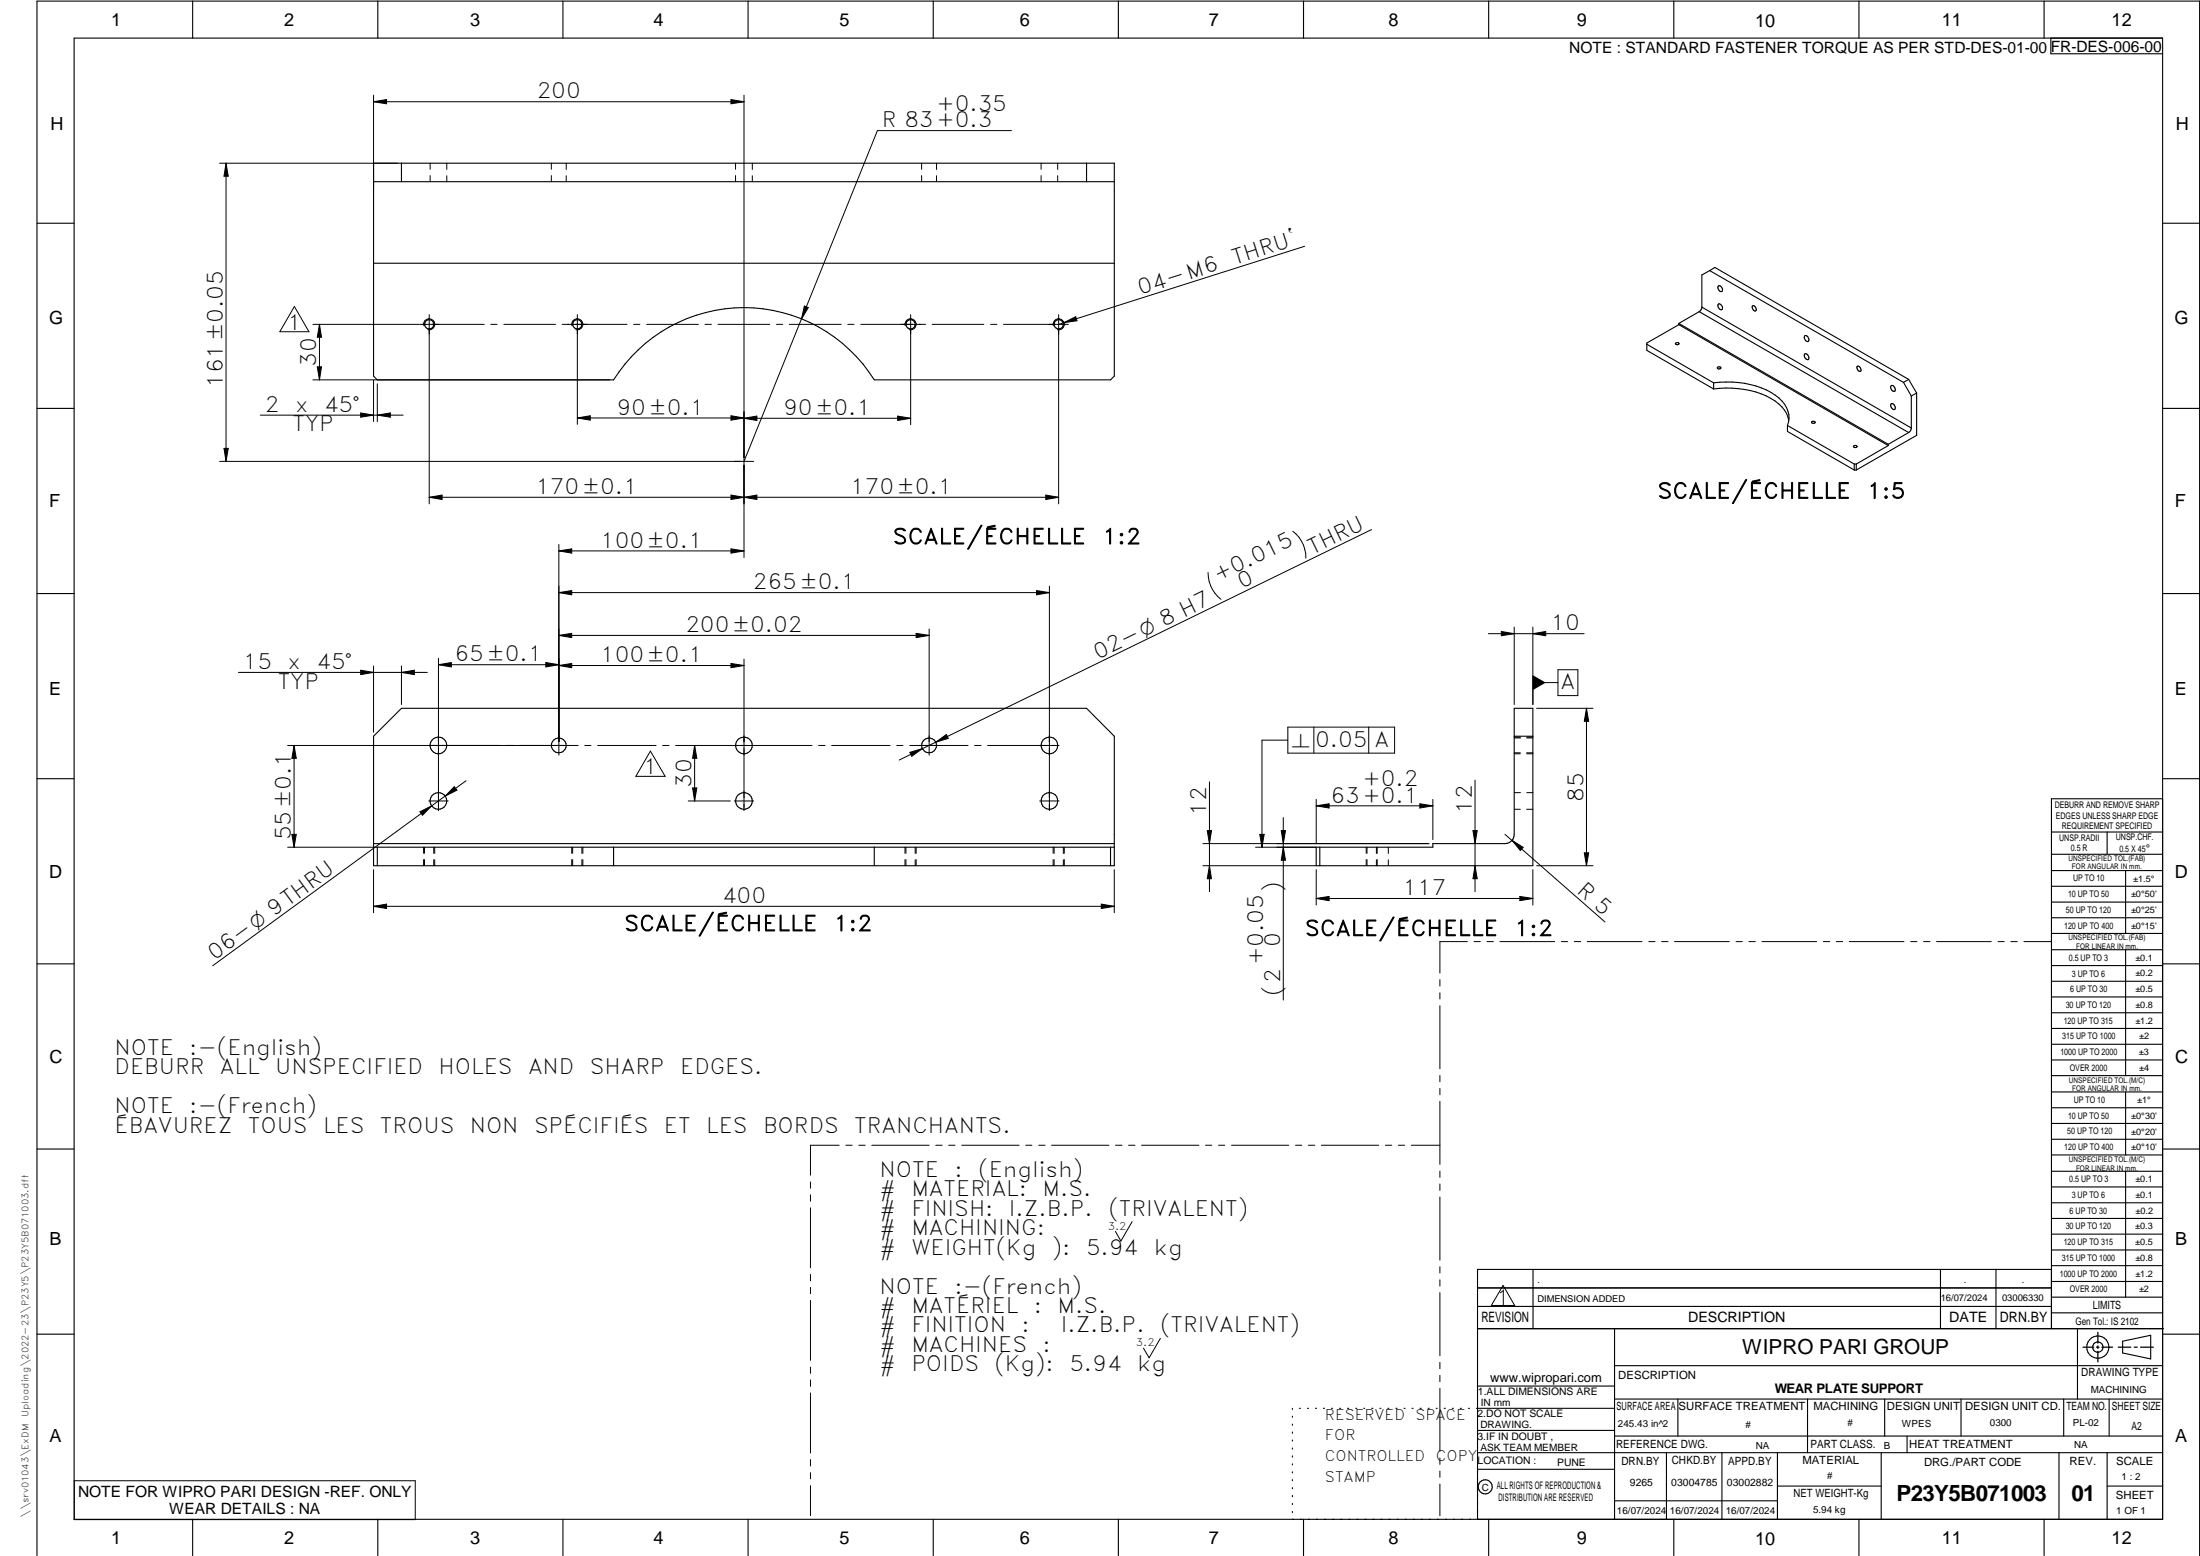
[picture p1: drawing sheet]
<svg xmlns="http://www.w3.org/2000/svg" width="594mm" height="420mm" viewBox="0 0 594 420" stroke-linecap="round" stroke-linejoin="round" font-family="sans-serif">
<g fill="none" stroke="#000" stroke-width=".3">
<path d="M20 10.3h564v400h-564zM52 .3v10M102 .3v10M152 .3v10M202 .3v10M252 .3v10M302 .3v10M352 .3v10M402 .3v10M452 .3v10M502 .3v10M552 .3v10"/>
<path d="M553.8 10.3v4.2h30.2M100.9 49.1h192.5M100.9 44.1h200v57.5l-1 1h-63.8a41.5 41.5 0 0 0-70.4 0h-63.8l-1-1zM108.4 44.1v5M293.4 49.1h7.5M293.4 44.1v5M10 60.3h10M100.9 71.1h200M461.7 73.1l1.4-.9 52.3 30.2M461.7 73.1l-2.1 1.2v8.6M461.7 73.1l52.3 30.2M464.1 77.2a1.01 1.01 0 0 1 .9 .5 1.01 1.01 0 0 1-.1 1 1.07 1.07 0 0 1-.8-1.5z"/>
<path d="M584 60.3h10M444.7 93l18 10.4M452.5 92.7l.5-.2 .4 .4-.7 .1h-.2zM453.3 87.3l56.6 32.7M453.3 87.3v.4M453.3 87.7l56.6 32.6M453.3 87.7l-8.6 4.9v2l18 10.4M458.8 84.2l-5.5 3.1M458.8 84.2l56.6 32.6M459.6 82.9l56.5 32.7M459.6 82.9l-.2 .7-.6 .6M463.8 99.2l.8-.1 .1 .3-.7 .2-.3-.2z"/>
<path d="M464.1 82.1a.99 .99 0 0 1 .9 .5 .99 .99 0 0 1-.1 1 1.02 1.02 0 0 1-.8-1.5zM473.2 82.7l.3-.2 .5 .4a.63 .63 0 0 1-.1 1.1l-.5-.3zM487.4 90.6a1.04 1.04 0 0 1 .9 1.6 1.04 1.04 0 0 1-.9-1.6zM487.4 95.5a1.04 1.04 0 0 1 .9 1.6 1.07 1.07 0 0 1-.9-1.6zM501.6 98.9a.93 .93 0 0 1 .8 1.4 .93 .93 0 0 1-.8-1.4zM10 110.3h10M462.7 103.4v1.6M462.7 103.4a24.5 24.5 0 0 1 16.6 3.3 7 7 0 0 1 3.4 8.2M462.7 105a27.7 27.7 0 0 1 12.9 1.3M475.6 106.3a11.3 11.3 0 0 1 7.2 6.3l.2 .9M482.7 114.9l18 10.4M482.7 114.9v1.6l18 10.4"/>
<path d="M489.2 113.9l.5-.2 .5 .4-.7 .2-.3-.1zM509.9 120v.3M510.7 109a1.04 1.04 0 0 1 .9 1.6 1.03 1.03 0 0 1-.9-1.6zM510.7 104.1a1.07 1.07 0 0 1 .9 1.6 1.01 1.01 0 0 1-.9-.5 1.01 1.01 0 0 1 0-1.1zM514 103.3l2.1 3.6M515.4 102.4l2.2 3.7M515.4 102.4l-1.4 .9M515.4 116.8l-5.5 3.2M516.1 106.9v8.7M516.1 115.6l-.2 .7-.5 .5M517.6 106.1v11.5l-16.3 9.3M517.6 106.1l-1.5 .8"/>
<path d="M584 110.3h10M500.6 120.4l.5-.1 .4 .3-.7 .2-.2-.1zM500.7 125.3h.6M500.7 126.9h.6M500.7 125.3v1.6M501.3 125.3v1.6M509.9 120.3l-8.6 5M10 160.3h10M584 160.3h10M100.9 198.8l7.5-7.5h185l7.5 7.5v35h-200zM408.9 198.8h5M10 210.3h10"/>
<path d="M584 215.7h-30v143.1M584 210.3h10M100.9 228.8h200M100.9 227.8h200M101.9 228.8v5M165.7 228.8v5M236.1 228.8v5M299.9 228.8v5M355.4 228.8h31.5v-1h19.5a2.53 2.53 0 0 0 2.5-2.5v-34h5v42.5h-58.5zM356.4 228.8v5M554 224.7h30M554 230.7h30"/>
<path d="M554 235.1h30M554 239.3h30M569 224.7v6M574 235.1v17M554 243.6h30M554 247.8h30M554 252.1h30M554 256.5h30M574 256.5v33.9M10 260.3h10M554 260.7h30M554 265h30"/>
<path d="M554 269.2h30M554 273.5h30M554 277.7h30M584 260.3h10M554 282h30M554 286.2h30M554 290.4h30M554 294.9h30M554 299.1h30M574 294.9v17M10 310.3h10M554 303.4h30"/>
<path d="M554 307.6h30M554 311.9h30M554 316.3h30M574 316.3v34M584 310.3h10M554 320.5h30M554 324.8h30M554 329h30M554 333.2h30M554 337.5h30M399 358.8h185.2M399 352.8h155"/>
<path d="M399 347.8h155M414 342.8v16M436 358.8v51.5M524 342.8v16M539 342.8v16M554 341.8h30M554 346h30M554 350.3h30M554 354.5h30M554 342.8h-155v67.5M561 358.8v19M10 360.3h10"/>
<path d="M399 374.3h37M436 377.8h148M453.1 377.8v10M488.1 377.8v14.5M508.9 377.8v10M529.5 377.8v10M557.3 377.8v10M569.5 377.8v10M573.2 362.2l7.6-1.6v6.3l-7.6-1.6zM584 368.8h-148M584 360.3h10M349 380.3v.3"/>
<path d="M349 382.4v.3M349 384.6v.3M349 386.7v.3M349 388.8v.3M349 391v.3M349 393.1v.3M349 395.3v.3M349 397.4v.3M349 399.5v.3M350.9 380.3h.2M353.1 380.3h.2M355.2 380.3h.3"/>
<path d="M357.4 380.3h.3M359.6 380.3h.3M361.7 380.3h.3M363.9 380.3h.3M366.1 380.3h.3M368.3 380.3h.2M370.4 380.3h.3M372.6 380.3h.3M374.8 380.3h.3M376.9 380.3h.4M379.1 380.3h.3M381.3 380.3h.3"/>
<path d="M383.4 380.3h.4M385.6 380.3h.3M387.8 380.3h.3M390 380.3h.3M392.2 380.3h.3M394.3 380.3h.3M396.5 380.3h.3M398.7 380.3h37.3M399 396.7h37M399 392.3h185M399 386.2h37M436 387.8h148"/>
<path d="M450 392.3v18M465 392.3v18M480 392.3v18M508 392.3v18M515 387.8v4.5M556 392.3v18M569 392.3v18M52 410.3v9.7M102 410.3v9.7M152 410.3v9.7M202 410.3v9.7M252 410.3v9.7"/>
<path d="M302 410.3v9.7M349 401.7v.3M349 403.8v.4M349 406v.3M349 408.1v.3M352 410.3v9.7M402 410.3v9.7M436 405.3h44M452 410.3v9.7M480 401.3h28M502 410.3v9.7M552 410.3v9.7"/>
<path d="M569 401.3h15M10 420v-419.7h584v419.7"/>
<circle cx="115.9" cy="87.6" r="1.25"/>
<circle cx="155.9" cy="87.6" r="1.25"/>
<circle cx="245.9" cy="87.6" r="1.25"/>
<circle cx="285.9" cy="87.6" r="1.25"/>
<circle cx="118.4" cy="201.3" r="2.26"/>
<circle cx="118.4" cy="216.3" r="2.25"/>
<circle cx="150.9" cy="201.3" r="2"/>
<circle cx="200.9" cy="201.3" r="2.26"/>
<circle cx="200.9" cy="216.3" r="2.25"/>
<circle cx="250.9" cy="201.3" r="1.99"/>
<circle cx="283.4" cy="216.3" r="2.23"/>
<circle cx="283.4" cy="201.3" r="2.25"/>
<circle cx="566.5" cy="363.7" r="1.39"/>
<circle cx="566.5" cy="363.8" r="3"/>
<circle cx="401.1" cy="401.5" r="1.9"/>
</g>
<g fill="none" stroke="#000" stroke-width=".27">
<path d="M100.9 25.7v24.8M100.9 27.5l3.5-.6v1.1zM100.9 27.5h100M197.4 26.9l3.5 .6-3.5 .5zM200.9 25.7v124.8M273.1 35.3h-36.2l-36 89.3M59.3 44.1h48.1M61 44.1v80.5M61 44.1l.6 3.5h-1.1zM116.2 44.1v1.6M116.2 47.4v1.7M120.6 44.1v1.7"/>
<path d="M120.6 47.5v1.6M148.9 44.1v1.6M148.9 47.4v1.7M152.9 44.1v1.7M152.9 47.5v1.6M198.6 44.1v1.6M198.6 47.4v1.7M203.2 44.1v1.7M203.2 47.5v1.6M248.9 44.1v1.6M248.9 47.4v1.7M252.9 44.1v1.7"/>
<path d="M252.9 47.5v1.6M281.1 44.1v1.6M281.1 47.4v1.7M285.6 44.1v1.7M285.6 47.5v1.6M352.3 66.5l-66.4 21.1M79.5 82.8l3.9 6.8h-7.8zM84.5 87.6h28.6M85.7 99.1h1.1l-.5 3.5zM86.3 87.6l.5 3.5h-1.1zM86.3 87.6v15M113.3 87.6h17.5"/>
<path d="M114.5 88a1.49 1.49 0 0 1 1.3-1.9 1.49 1.49 0 0 1 1.6 1.6 1.49 1.49 0 0 1-1.9 1.3M115.9 85v51.1M132.5 87.6h1.7M136.1 87.6h13.9M151.8 87.6h17.5M154.4 88a1.51 1.51 0 0 1 1.3-1.9 1.51 1.51 0 0 1 1.7 1.6 1.51 1.51 0 0 1-1.9 1.3M155.9 85v29.6M171.1 87.6h1.7M174.6 87.6h14M190.4 87.6h1.7M193.9 87.6h13.9M209.7 87.6h1.7"/>
<path d="M213.1 87.6h14.1M217.2 82.6l1.1 .5-1.9 3zM228.9 87.6h1.7M232.4 87.6h17.5M244.4 88a1.51 1.51 0 0 1 1.3-1.9 1.51 1.51 0 0 1 1.7 1.6 1.51 1.51 0 0 1-1.9 1.3M245.9 85v29.7M251.7 87.6h14M267.5 87.6h1.7M271 87.6h17.5M284.4 88a1.49 1.49 0 0 1 1.3-1.9 1.49 1.49 0 0 1 1.7 1.6 1.49 1.49 0 0 1-1.9 1.3M285.9 85v51.1M287.3 87.1l3.2-1.6 .3 1.1z"/>
<path d="M70.3 112.1h38.6M84.5 102.6h80.2M97.4 111.5l3.5 .6-3.5 .5zM100.9 102.6v11.2M101.9 112.1l3.5-.6v1.1zM101.9 103.6v10.2M155.9 112.9l3.5-.6v1.2zM155.9 112.9h45M197.4 112.3l3.5 .6-3.5 .6zM200.9 112.9h45M200.9 112.9l3.5-.5v1.1zM242.4 112.4l3.5 .5-3.5 .6z"/>
<path d="M59.3 124.6h144.2M60.5 121.1h1.1l-.6 3.5zM115.9 134.3h170M115.9 134.3l3.5-.6v1.2zM197.4 133.7l7 1.2v-1.2l-7 1.2zM282.4 133.7l3.5 .6-3.5 .6zM150.9 147v56.9M150.9 148.8h50M150.9 148.8l3.5-.6v1.2zM197.4 148.2l3.5 .6-3.5 .6zM279.9 159.5l3.5 .5-3.5 .6zM283.4 158.3v60.6"/>
<path d="M326.2 154.6a9.1 9.1 0 0 0 3.5 7.2M349.1 143.5a9 9 0 0 1 3.5 7.2M370.4 143l-117.7 57.4M100.9 179.8v17.9M108.4 179.8v10.4M118.4 177.8v41.1M118.4 179.5l3.5-.6v1.2zM118.4 179.5h32.5M147.4 178.9l3.5 .6-3.5 .6zM150.9 160l3.5-.5v1.1zM150.9 171.6l3.5-.6v1.2zM150.9 179.7l3.5-.5v1.1z"/>
<path d="M150.9 171.6h100M150.9 179.7h50M150.9 160h132.5M197.4 179.2l3.5 .5-3.5 .6zM200.9 178v40.9M247.4 171l3.5 .6-3.5 .6zM250.9 169.8v34.1M401.9 171.1h25.9M405.4 170.5l3.5 .6-3.5 .6zM408.9 169.3v20.9M413.9 171.1l3.5-.6v1.2zM413.9 169.3v20.9"/>
<path d="M64.4 181.6h51M97.4 181l3.5 .6-3.5 .6zM108.4 181.6l3.5-.6v1.2zM347.8 199.9h-7v28.9M347.8 196.3h28.8v7.1h-28.8zM354.8 196.3v7.1M369.6 196.3v7.1M408.9 199.3h1.7M408.9 199.1h1.7M412.3 199.3h1.6M412.3 199.1h1.6M413.9 184.3h6.8"/>
<path d="M414.9 191.3h15.3M420.7 180.8h5.4v7h-5.4zM428.4 191.3l.6 3.5h-1.2zM428.4 191.3v42.5M77.7 201.3h78.4M79.4 201.3v27.5M79.4 201.3l.6 3.5h-1.2zM113.4 219.2l3.2-1.6-2.5 2.5zM115.8 216.3h5.2M116.6 217.6l-59.2 43.2M122.7 212.4l.7 1-3.2 1.6zM125.9 210.8l-9.3 6.8"/>
<path d="M157.9 201.3h1.7M161.4 201.3h15.8M175.6 202.8l4 6.8h-7.9zM178.9 201.3h1.8M182.4 201.3h36.9M185.8 216.3h11.4M187 212.8h1.2l-.6 3.5zM187.6 201.3l.6 3.5h-1.2zM187.6 201.3v15M198.3 216.3h5.2M221.1 201.3h1.7M224.6 201.3h15.8"/>
<path d="M242.1 201.3h1.7M245.7 201.3h15.7M245.7 203.2l3.4-1.1-2.9 2.1zM252.7 200.4l-9.9 4.8M252.7 200.4l2.9-2.1 .5 1.1zM263.2 201.3h1.7M266.7 201.3h19.3M280.7 216.3h5.3M326.6 211.1v29.7M355.4 215.9v11.8M355.4 217.6l3.5-.6v1.2zM355.4 217.6h31.5"/>
<path d="M383.4 217l3.5 .6-3.5 .6zM386.9 215.9v10.8M398.3 210.7v30.1M408.9 203.3h1.6M408.9 218.5h1.6M408.9 203.5h1.6M408.9 214h1.7M412.2 203.3h1.7M412.2 218.5h1.7M412.2 203.5h1.7M412.3 214h1.6M77.7 228.8h23.1"/>
<path d="M78.8 225.3h1.2l-.6 3.5zM100.9 234.8v11.7M114.4 228.8v1.6M114.4 232.1v1.7M114.6 228.8v1.6M114.6 232.1v1.7M117.1 228.8v1.7M117.1 232.2v1.6M117.4 228.8v1.6M117.4 232.1v1.7M154.4 228.8v1.6M154.4 232.1v1.7"/>
<path d="M154.6 228.8v1.6M154.6 232.1v1.7M157.1 228.8v1.7M157.1 232.2v1.6M157.4 228.8v1.6M157.4 232.1v1.7M244.4 228.8v1.6M244.4 232.1v1.7M244.6 228.8v1.6M244.6 232.1v1.7M247.1 228.8v1.7M247.1 232.2v1.6"/>
<path d="M247.4 228.8v1.6M247.4 232.1v1.7M284.4 228.8v1.6M284.4 232.1v1.7M284.6 228.8v1.6M284.6 232.1v1.7M287.1 228.8v1.7M287.1 232.2v1.6M287.4 228.8v1.6M287.4 232.1v1.7M300.9 234.8v11.7M324.8 233.8h30.6"/>
<path d="M324.8 227.8h61.1M326 224.3h1.1l-.5 3.5zM326.6 233.8l.5 3.5h-1.1zM339 228.8h16.4M340.2 225.3h1.2l-.6 3.5zM346 224.3h1.1l-.6 3.5zM346.5 228.8l.6 3.5h-1.1zM346.5 220.8v49.2M355.4 234.8v9.6M368.9 228.8v1.6M368.9 232.1v1.7M369.1 228.8v1.6"/>
<path d="M369.1 232.1v1.7M371.7 228.8v1.7M371.7 232.2v1.6M371.9 228.8v1.6M371.9 232.1v1.7M374.9 228.8v1.7M374.9 232.2v1.6M397.8 224.3h1.1l-.6 3.5zM398.3 233.8l.6 3.5h-1.1zM406.4 225.3l27 23.7M408.3 226.9l3 1.9-.8 .9zM413.9 234.8v9.6"/>
<path d="M414.9 233.8h15.3M427.8 230.3h1.2l-.6 3.5zM100.9 244.7l3.5-.6v1.2zM100.9 244.7h200M297.4 244.1l3.5 .6-3.5 .6zM355.4 242.6h58.5M355.4 242.6l3.5-.5v1.1zM396.2 254.3h-7.4v8.5M398.1 254.3h1.6M401.5 254.3h1.8M405 254.3h14.8M410.4 242.1l3.5 .5-3.5 .6z"/>
<path d="M421.6 254.3h1.7M425.1 254.3h1.7M428.6 254.3h14.8M445.2 254.3h1.7M448.7 254.3h1.7M452.2 254.3h14.8M468.8 254.3h1.7M472.3 254.3h1.7M475.8 254.3h14.8M492.4 254.3h1.7M495.8 254.3h1.8M499.4 254.3h14.7"/>
<path d="M516 254.3h1.6M519.4 254.3h1.8M522.9 254.3h14.8M539.5 254.3h1.7M543 254.3h1.7M546.5 254.3h7.4M388.8 264.5v1.8M388.8 268.1v1.6M388.8 271.6v17M388.8 290.4v1.7M388.8 293.9v1.7M388.8 297.4v17"/>
<path d="M218.9 319.2v1.6M226.6 309.2h-7.7v8.1M228.4 309.2h1.7M231.9 309.2h1.7M235.4 309.2h15.5M252.7 309.2h1.7M256.2 309.2h1.7M259.7 309.2h15.5M277 309.2h1.7M280.5 309.2h1.7M284 309.2h15.5M301.2 309.2h1.8"/>
<path d="M304.8 309.2h1.7M308.3 309.2h15.5M325.5 309.2h1.7M329.1 309.2h1.6M332.6 309.2h15.4M349.8 309.2h1.7M353.3 309.2h1.7M356.8 309.2h15.5M374.1 309.2h1.7M377.6 309.2h1.7M381.1 309.2h7.7M388.8 316.2v1.7"/>
<path d="M388.8 319.7v1.7M218.9 322.6v1.8M218.9 326.1v16.2M305.7 329.9l-3 5.2-1.5-2.6M388.8 323.2v17.1M218.9 344.1v1.8M218.9 347.6v1.7M218.9 351.2v16.1M388.8 342.1v1.6M388.8 345.6v1.7M388.8 349v17.1M405.9 347.1l3.1 5.4h-6.3z"/>
<path d="M218.9 369.1v1.7M218.9 372.6v1.8M218.9 376.1v16.2M313.3 361.4l-3 5.2-1.5-2.6M388.8 367.9v1.7M388.8 371.4v1.7M388.8 374.9v17M20.1 399.8h92v10.5h-92zM218.9 394.1v1.8M218.9 397.6v1.7M388.8 393.7v1.7M388.8 397.2v1.7"/>
<path d="M218.9 401.2v8.1M388.8 400.7v8.6"/>
</g>
<path d="M566.5 359.7v3M562.5 363.8h2.9M566.1 363.8h.7M566.5 363.4v.7M566.5 364.9v2.8M567.6 363.8h2.9M572 363.8h3.4M576.3 363.8h.8M578 363.8h3.5" fill="none" stroke="#000" stroke-width=".34"/>
<g fill="#000">
<path d="M100.9 27.5l3.5-.6v1.1zM197.4 26.9l3.5 .6-3.5 .5zM61 44.1l.6 3.5h-1.1zM85.7 99.1h1.1l-.5 3.5zM86.3 87.6l.5 3.5h-1.1zM217.2 82.6l1.1 .5-1.9 3zM287.3 87.1l3.2-1.6 .3 1.1zM97.4 111.5l3.5 .6-3.5 .5zM101.9 112.1l3.5-.6v1.1zM155.9 112.9l3.5-.6v1.2zM197.4 112.3l3.5 .6-3.5 .6zM200.9 112.9l3.5-.5v1.1z"/>
<path d="M242.4 112.4l3.5 .5-3.5 .6zM60.5 121.1h1.1l-.6 3.5zM115.9 134.3l3.5-.6v1.2zM197.4 133.7l3.5 .6-3.5 .6zM200.9 134.3l3.5-.6v1.2zM282.4 133.7l3.5 .6-3.5 .6zM150.9 148.8l3.5-.6v1.2zM150.9 160l3.5-.5v1.1zM197.4 148.2l3.5 .6-3.5 .6zM279.9 159.5l3.5 .5-3.5 .6zM118.4 179.5l3.5-.6v1.2zM147.4 178.9l3.5 .6-3.5 .6z"/>
<path d="M150.9 171.6l3.5-.6v1.2zM150.9 179.7l3.5-.5v1.1zM197.4 179.2l3.5 .5-3.5 .6zM247.4 171l3.5 .6-3.5 .6zM405.4 170.5l3.5 .6-3.5 .6zM413.9 171.1l3.5-.6v1.2zM97.4 181l3.5 .6-3.5 .6zM108.4 181.6l3.5-.6v1.2zM252.7 200.4l2.9-2.1 .5 1.1zM413.9 182.3l3.5 2-3.5 2.1zM428.4 191.3l.6 3.5h-1.2zM79.4 201.3l.6 3.5h-1.2z"/>
<path d="M113.4 219.2l3.2-1.6-2.5 2.5zM122.7 212.4l.7 1-3.2 1.6zM187.6 201.3l.6 3.5h-1.2zM187 212.8h1.2l-.6 3.5zM245.7 203.2l3.4-1.1-2.9 2.1zM355.4 217.6l3.5-.6v1.2zM383.4 217l3.5 .6-3.5 .6zM78.8 225.3h1.2l-.6 3.5zM326 224.3h1.1l-.5 3.5zM326.6 233.8l.5 3.5h-1.1zM340.2 225.3h1.2l-.6 3.5zM346 224.3h1.1l-.6 3.5z"/>
<path d="M346.5 228.8l.6 3.5h-1.1zM397.8 224.3h1.1l-.6 3.5zM398.3 233.8l.6 3.5h-1.1zM408.3 226.9l3 1.9-.8 .9zM427.8 230.3h1.2l-.6 3.5zM100.9 244.7l3.5-.6v1.2zM297.4 244.1l3.5 .6-3.5 .6zM355.4 242.6l3.5-.5v1.1zM410.4 242.1l3.5 .5-3.5 .6z"/>
</g>
<g font-size="6">
<text x="512.1" y="405.2">P23Y5B071003</text>
<text x="559.4" y="405.2">01</text>
</g>
<g font-size="5.7">
<text x="144.9" y="26.6">200</text>
<text x="252.9" y="29.8">+0.35</text>
<text x="238.2" y="34.4">R 83+0.3</text>
<text x="333.3" y="71.6" transform="rotate(-18 333.3 71.6)">THRU`</text>
<text x="307.9" y="79.7" transform="rotate(-18 307.9 79.7)">04-M6</text>
<text x="77.5" y="89.1">1</text>
<text x="85.4" y="99" transform="rotate(-90 85.4 99)">30</text>
<text x="60.2" y="104.7" transform="rotate(-90 60.2 104.7)">161±0.05</text>
<text x="71.5" y="111.2">2</text>
<text x="79.7" y="111.2">x</text>
<text x="87.5" y="111.2">45°</text>
<text x="166.5" y="112">90±0.1</text>
<text x="211.5" y="112.1">90±0.1</text>
<text x="79" y="116.5">TYP</text>
<text x="144.6" y="133.4">170±0.1</text>
<text x="229.6" y="133.4">170±0.1</text>
<text x="447.6" y="134.6">SCALE/ÉCHELLE</text>
<text x="504.1" y="134.6">1:5</text>
<text x="162" y="147.9">100±0.1</text>
<text x="241.1" y="146.9">SCALE/ÉCHELLE</text>
<text x="297.7" y="146.9">1:2</text>
<text x="354.4" y="149.9" transform="rotate(-26 354.4 149.9)">THRU</text>
<text x="203.3" y="159.2">265±0.1</text>
<text x="328.8" y="157.2" transform="rotate(-26 328.8 157.2)">+0.015</text>
<text x="335.3" y="159.1" transform="rotate(-26 335.3 159.1)">0</text>
<text x="185.1" y="170.7">200±0.02</text>
<text x="418.7" y="170.2">10</text>
<text x="122.8" y="178.6">65±0.1</text>
<text x="162" y="178.9">100±0.1</text>
<text x="296.4" y="178.1" transform="rotate(-26 296.4 178.1)">02-O 8 H7</text>
<text x="65.6" y="180.7">15</text>
<text x="75" y="185.9">TYP</text>
<text x="77.7" y="180.7">x</text>
<text x="85.5" y="180.7">45°</text>
<text x="421.4" y="186.1">A</text>
<text x="355.1" y="201.6">0.05 A</text>
<text x="173.7" y="209.1">1</text>
<text x="186.7" y="212.7" transform="rotate(-90 186.7 212.7)">30</text>
<text x="367.9" y="212.2">+0.2</text>
<text x="325.7" y="220.3" transform="rotate(-90 325.7 220.3)">12</text>
<text x="359.3" y="216.7">63+0.1</text>
<text x="397.5" y="219.8" transform="rotate(-90 397.5 219.8)">12</text>
<text x="427.6" y="216.5" transform="rotate(-90 427.6 216.5)">85</text>
<text x="78.6" y="226.9" transform="rotate(-90 78.6 226.9)">55±0.1</text>
<text x="195" y="243.8">400</text>
<text x="345.7" y="240.9" transform="rotate(-90 345.7 240.9)">)</text>
<text x="378.7" y="241.8">117</text>
<text x="425.5" y="240.9" transform="rotate(41 425.5 240.9)">R 5</text>
<text x="168.6" y="251.4">SCALE/ÉCHELLE</text>
<text x="225.1" y="251.4">1:2</text>
<text x="345.7" y="255.7" transform="rotate(-90 345.7 255.7)">0</text>
<text x="352.4" y="252.7">SCALE/ÉCHELLE</text>
<text x="408.9" y="252.7">1:2</text>
<text x="57.9" y="259.4" transform="rotate(-36 57.9 259.4)">06-O 9THRU</text>
<text x="341.1" y="260.6" transform="rotate(-90 341.1 260.6)">+0.05</text>
<text x="345.7" y="268.8" transform="rotate(-90 345.7 268.8)">(2</text>
<text x="30.9" y="284.8">NOTE</text>
<text x="51.1" y="284.8">:-(English)</text>
<text x="30.9" y="290.1">DEBURR</text>
<text x="59.4" y="290.1">ALL</text>
<text x="74.3" y="290.1">UNSPECIFIED</text>
<text x="118.4" y="290.1">HOLES</text>
<text x="142.6" y="290.1">AND</text>
<text x="159.3" y="290.1">SHARP</text>
<text x="183.6" y="290.1">EDGES.</text>
<text x="30.9" y="300.6">NOTE</text>
<text x="30.9" y="305.8">ÉBAVUREZ</text>
<text x="51.1" y="300.6">:-(French)</text>
<text x="66.9" y="305.8">TOUS</text>
<text x="87.2" y="305.8">LES</text>
<text x="102.6" y="305.8">TROUS</text>
<text x="126.9" y="305.8">NON</text>
<text x="144.2" y="305.8">SPÉCIFIÉS</text>
<text x="179.3" y="305.8">ET</text>
<text x="190.7" y="305.8">LES</text>
<text x="206" y="305.8">BORDS</text>
<text x="230.7" y="305.8">TRANCHANTS.</text>
<text x="237.5" y="317.8">NOTE</text>
<text x="257.7" y="317.8">:</text>
<text x="264.1" y="317.8">(English)</text>
<text x="237.5" y="323">#</text>
<text x="246.1" y="323">MATERIAL:</text>
<text x="281.5" y="323">M.S.</text>
<text x="237.5" y="328.3">#</text>
<text x="246.1" y="328.3">FINISH:</text>
<text x="272.4" y="328.3">I.Z.B.P.</text>
<text x="299.3" y="328.3">(TRIVALENT)</text>
<text x="237.5" y="333.5">#</text>
<text x="246.1" y="333.5">MACHINING:</text>
<text x="237.5" y="338.8">#</text>
<text x="246.1" y="338.8">WEIGHT(Kg</text>
<text x="284" y="338.8">):</text>
<text x="293.3" y="338.8">5.94</text>
<text x="311.6" y="338.8">kg</text>
<text x="237.5" y="349.3">NOTE</text>
<text x="257.7" y="349.3">:-(French)</text>
<text x="403.9" y="352.5">1</text>
<text x="237.5" y="354.5">#</text>
<text x="237.5" y="359.8">#</text>
<text x="246.1" y="359.8">FINITION</text>
<text x="246.1" y="354.5">MATÉRIEL</text>
<text x="275.8" y="359.8">:</text>
<text x="279.2" y="354.5">:</text>
<text x="285.6" y="354.5">M.S.</text>
<text x="286.4" y="359.8">I.Z.B.P.</text>
<text x="313.3" y="359.8">(TRIVALENT)</text>
<text x="237.5" y="365">#</text>
<text x="246.1" y="365">MACHINES</text>
<text x="281.5" y="365">:</text>
<text x="237.5" y="370.3">#</text>
<text x="246.1" y="370.3">POIDS</text>
<text x="268.5" y="370.3">(Kg):</text>
<text x="288.8" y="370.3">5.94</text>
<text x="307.1" y="370.3">kg</text>
</g>
<text font-size="5.6" x="470.5" y="365.5">WIPRO PARI GROUP</text>
<text font-size="5.4" x="348.9" y="201.6">n</text>
<g font-size="4.9">
<text x="30" y="6.9">1</text>
<text x="76.7" y="6.9">2</text>
<text x="127" y="6.9">3</text>
<text x="176.5" y="6.9">4</text>
<text x="226.7" y="6.9">5</text>
<text x="275.4" y="6.9">6</text>
<text x="326.4" y="6.9">7</text>
<text x="375" y="6.9">8</text>
<text x="425.8" y="6.9">9</text>
<text x="473.9" y="7.3">10</text>
<text x="524.3" y="6.9">11</text>
<text x="570.2" y="6.9">12</text>
<text x="13.6" y="35.1">H</text>
<text x="587.6" y="35.1">H</text>
<text x="13.2" y="87.5">G</text>
<text x="587.2" y="87.5">G</text>
<text x="13.2" y="137">F</text>
<text x="587.2" y="137">F</text>
<text x="13.2" y="187.6">E</text>
<text x="587.2" y="187.6">E</text>
<text x="13.2" y="237">D</text>
<text x="587.2" y="237">D</text>
<text x="13.4" y="287.1">C</text>
<text x="587.4" y="287.1">C</text>
<text x="13.4" y="336.2">B</text>
<text x="587.4" y="336.2">B</text>
<text x="13.4" y="389.3">A</text>
<text x="587.4" y="389.3">A</text>
<text x="30" y="416.9">1</text>
<text x="76.7" y="416.9">2</text>
<text x="127" y="416.9">3</text>
<text x="176.5" y="416.9">4</text>
<text x="226.7" y="416.9">5</text>
<text x="275.4" y="416.9">6</text>
<text x="326.4" y="416.9">7</text>
<text x="375" y="416.9">8</text>
<text x="425.8" y="416.9">9</text>
<text x="473.9" y="417.3">10</text>
<text x="524.3" y="416.9">11</text>
<text x="570.2" y="416.9">12</text>
</g>
<g font-size="4.2">
<text x="423.7" y="14.3">NOTE : STANDARD FASTENER TORQUE AS PER STD-DES-01-00</text>
<text x="553.8" y="14">FR-DES-006-00</text>
<text x="21.1" y="404.3">NOTE FOR WIPRO PARI DESIGN -REF. ONLY</text>
<text x="45.7" y="408.8">WEAR DETAILS : NA</text>
</g>
<g font-size="3.9">
<text x="400" y="357.1">REVISION</text>
<text x="455.9" y="357.1">DESCRIPTION</text>
<text x="526.4" y="357.1">DATE</text>
<text x="540" y="357.1">DRN.BY</text>
<text x="357.8" y="383.3">RESERVED</text>
<text x="382.3" y="383.3">SPACE</text>
<text x="357.8" y="388.9">FOR</text>
<text x="357.8" y="394.5">CONTROLLED</text>
<text x="387.8" y="394.5">COPY</text>
<text x="357.8" y="400">STAMP</text>
</g>
<text font-size="3.6" x="479.2" y="376.1">WEAR PLATE SUPPORT</text>
<text font-size="3.5" x="402.4" y="373.3">www.wipropari.com</text>
<g font-size="3.1">
<text x="565.1" y="353.5">LIMITS</text>
<text x="562" y="371.7">DRAWING TYPE</text>
<text x="437" y="372.3">DESCRIPTION</text>
<text x="436.5" y="380.8">SURFACE AREA</text>
<text x="453.3" y="380.8">SURFACE TREATMENT</text>
<text x="489.7" y="380.8">MACHINING</text>
<text x="509.5" y="380.8">DESIGN UNIT</text>
<text x="530.6" y="380.8">DESIGN UNIT CD.</text>
<text x="558" y="380.6">TEAM NO.</text>
<text x="570.3" y="380.7">SHEET SIZE</text>
<text x="575.6" y="386.1">A2</text>
<text x="436.4" y="391.1">REFERENCE DWG.</text>
<text x="437.8" y="395.5">DRN.BY</text>
<text x="451.4" y="395.4">CHKD.BY</text>
<text x="466.6" y="395.5">APPD.BY</text>
<text x="486.7" y="395.4">MATERIAL</text>
<text x="488.9" y="390.9">PART CLASS.</text>
<text x="515.6" y="390.9">HEAT TREATMENT</text>
<text x="519.6" y="395.9">DRG./PART CODE</text>
<text x="558.9" y="395.5">REV.</text>
<text x="571.4" y="395.6">SCALE</text>
<text x="484.3" y="404.2">NET WEIGHT-Kg</text>
<text x="571.4" y="404.7">SHEET</text>
</g>
<text font-size="3" x="579.5" y="230.1">°</text>
<g font-size="2.8">
<text x="299.1" y="332.1">3.2</text>
<text x="560.4" y="357.7">Gen Tol.: IS 2102</text>
<text x="306.7" y="363.6">3.2</text>
<text x="399.1" y="376.6">1.ALL DIMENSIONS ARE</text>
<text x="399" y="382.7">2.DO NOT SCALE</text>
<text x="399" y="388.7">3.IF IN DOUBT ,</text>
<text x="399" y="395.4">LOCATION :</text>
<text x="420.5" y="396">PUNE</text>
<text x="404.2" y="402">ALL RIGHTS OF REPRODUCTION &amp;</text>
<text x="440.1" y="401.2">9265</text>
<text x="451.3" y="401.2">03004785</text>
<text x="466.3" y="401.2">03002882</text>
<text x="404.7" y="405.4">DISTRIBUTION ARE RESERVED</text>
</g>
<g font-size="2.7">
<text x="564.6" y="376.2">MACHINING</text>
<text x="399.9" y="379.7">IN mm</text>
<text x="399.7" y="385.7">DRAWING.</text>
<text x="436.9" y="385.4">245.43 in^2</text>
<text x="471.4" y="385.5">#</text>
<text x="498.9" y="385">#</text>
<text x="513.6" y="385.3">WPES</text>
<text x="537.3" y="385.1">0300</text>
<text x="559.7" y="385.1">PL-02</text>
<text x="399.7" y="391.8">ASK TEAM MEMBER</text>
<text x="474.1" y="391.2">NA</text>
<text x="508.7" y="391.2">B</text>
<text x="560.1" y="391.1">NA</text>
<text x="493.4" y="399.5">#</text>
<text x="572.8" y="399.7">1 : 2</text>
<text x="400.1" y="402.5">C</text>
<text x="436.6" y="408.7">16/07/2024</text>
<text x="450.9" y="408.8">16/07/2024</text>
<text x="466" y="408.9">16/07/2024</text>
<text x="489.6" y="408.5">5.94 kg</text>
<text x="571.4" y="408.7">1 OF 1</text>
</g>
<g font-size="2.5">
<text x="554.9" y="218.3">DEBURR AND REMOVE SHARP</text>
<text x="555.2" y="221">EDGES UNLESS SHARP EDGE</text>
<text x="556.1" y="227.1">UNSP.RADII</text>
<text x="556.8" y="223.8">REQUIREMENT SPECIFIED</text>
<text x="571.4" y="226.9">UNSP.CHF.</text>
<text x="559.2" y="229.9">0.5 R</text>
<text x="572.3" y="230.1">0.5 X 45</text>
<text x="559.8" y="238">UP TO 10</text>
<text x="576.1" y="238.1">±1.5°</text>
<text x="558.5" y="242.2">10 UP TO 50</text>
<text x="575.5" y="242.3">±0°50'</text>
<text x="557.4" y="250.7">120 UP TO 400</text>
<text x="557.9" y="246.5">50 UP TO 120</text>
<text x="575.5" y="250.7">±0°15'</text>
<text x="575.5" y="246.5">±0°25'</text>
<text x="558.7" y="259.4">0.5 UP TO 3</text>
<text x="559.5" y="263.7">3 UP TO 6</text>
<text x="576.6" y="263.6">±0.2</text>
<text x="576.6" y="259.4">±0.1</text>
<text x="559" y="267.9">6 UP TO 30</text>
<text x="576.6" y="267.9">±0.5</text>
<text x="557.8" y="272.2">30 UP TO 120</text>
<text x="576.6" y="272.2">±0.8</text>
<text x="556.9" y="280.7">315 UP TO 1000</text>
<text x="557.3" y="276.4">120 UP TO 315</text>
<text x="576.6" y="276.4">±1.2</text>
<text x="577.7" y="280.7">±2</text>
<text x="556.4" y="284.9">1000 UP TO 2000</text>
<text x="577.6" y="284.9">±3</text>
<text x="558.9" y="289.2">OVER 2000</text>
<text x="577.7" y="289.3">±4</text>
<text x="560" y="297.9">UP TO 10</text>
<text x="577.1" y="297.9">±1°</text>
<text x="558.5" y="302.1">10 UP TO 50</text>
<text x="575.5" y="302.1">±0°30'</text>
<text x="557.4" y="310.6">120 UP TO 400</text>
<text x="558.2" y="306.3">50 UP TO 120</text>
<text x="575.5" y="310.6">±0°10'</text>
<text x="575.5" y="306.4">±0°20'</text>
<text x="558.8" y="319.2">0.5 UP TO 3</text>
<text x="559.4" y="323.4">3 UP TO 6</text>
<text x="576.6" y="319.2">±0.1</text>
<text x="576.6" y="323.5">±0.1</text>
<text x="558.9" y="327.7">6 UP TO 30</text>
<text x="576.7" y="327.7">±0.2</text>
<text x="557.8" y="332">30 UP TO 120</text>
<text x="576.6" y="332">±0.3</text>
<text x="556.8" y="340.5">315 UP TO 1000</text>
<text x="557.3" y="336.3">120 UP TO 315</text>
<text x="576.6" y="336.3">±0.5</text>
<text x="576.6" y="340.5">±0.8</text>
<text x="415.2" y="346.4">.</text>
<text x="530.3" y="346.5">.</text>
<text x="545.9" y="346.4">.</text>
<text x="556.2" y="344.7">1000 UP TO 2000</text>
<text x="576.6" y="344.7">±1.2</text>
<text x="415.2" y="351.5">DIMENSION ADDED</text>
<text x="524.1" y="351.3">16/07/2024</text>
<text x="540.6" y="351.4">03006330</text>
<text x="558.9" y="349">OVER 2000</text>
<text x="577.6" y="349">±2</text>
</g>
<g font-size="2.4">
<text x="7.7" y="382.7" transform="rotate(-90 7.7 382.7)">Uploading\2022-23\P23Y5\P23Y5B071003.dft</text>
<text x="7.7" y="409.8" transform="rotate(-90 7.7 409.8)">\\srv01043\ExDM</text>
</g>
<g font-size="2.1">
<text x="558.5" y="232.4">UNSPECIFIED TOL.(FAB)</text>
<text x="559.5" y="234.7">FOR ANGULAR IN mm.</text>
<text x="558.6" y="253.9">UNSPECIFIED TOL.(FAB)</text>
<text x="560.7" y="256.3">FOR LINEAR IN mm.</text>
<text x="558.7" y="292.3">UNSPECIFIED TOL.(M/C)</text>
<text x="559.6" y="294.7">FOR ANGULAR IN mm.</text>
<text x="558.7" y="313.7">UNSPECIFIED TOL.(M/C)</text>
<text x="560.6" y="316.1">FOR LINEAR IN mm.</text>
</g>
</svg>
